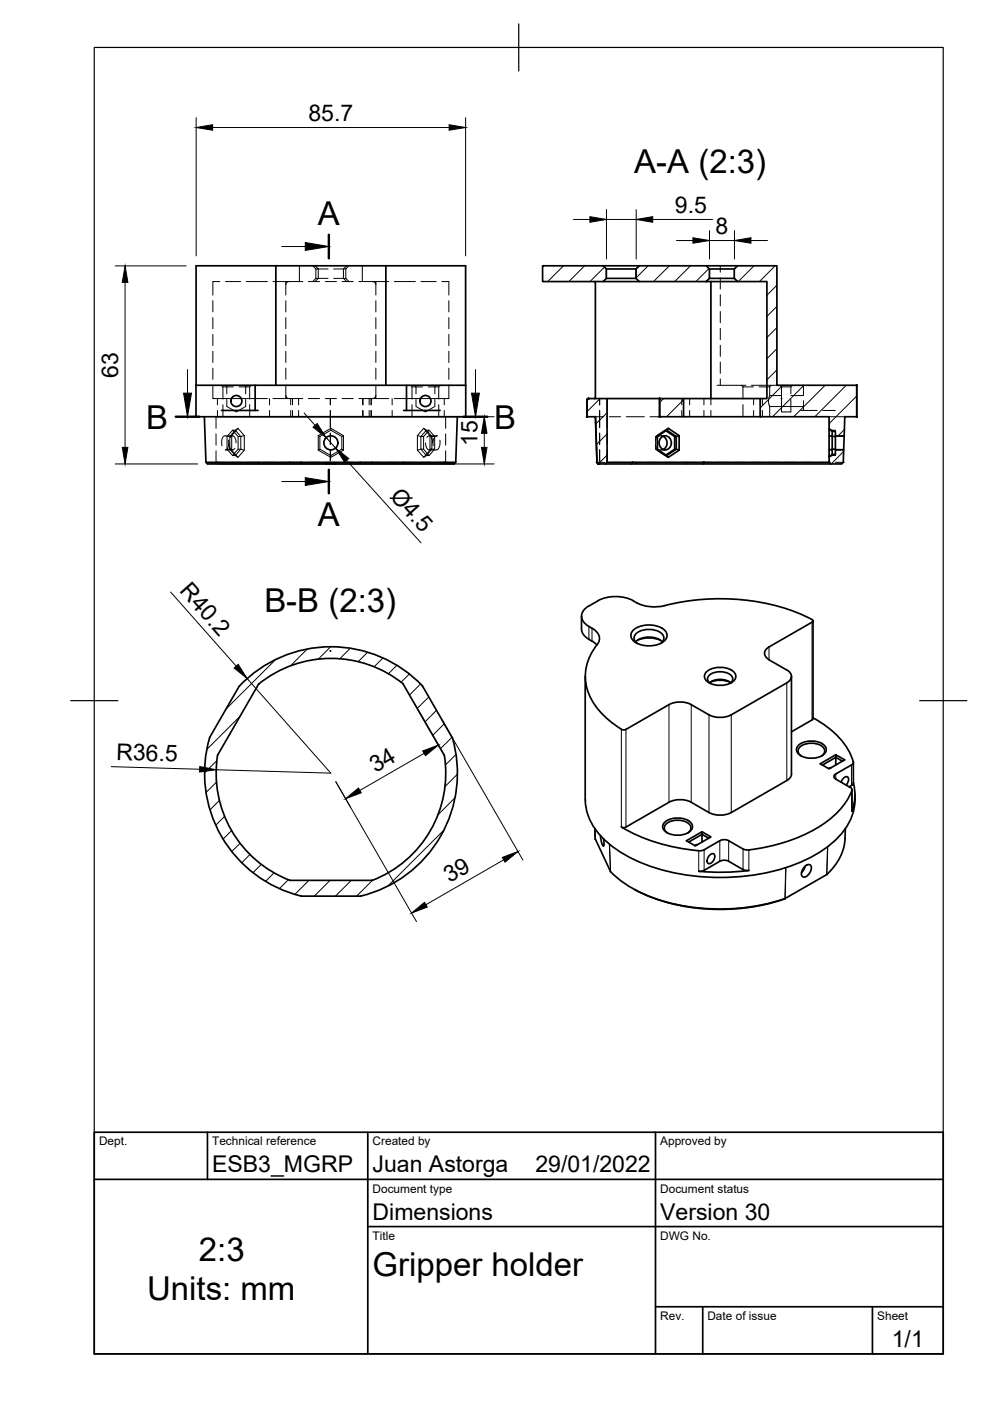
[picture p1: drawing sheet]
<svg xmlns="http://www.w3.org/2000/svg" width="210mm" height="297mm" viewBox="0 0 210 297" stroke-linecap="round" stroke-linejoin="round" font-family="sans-serif">
<!-- layer: Oculto -->
<g fill="none" stroke="#000" stroke-width=".21">
<path d="M46.6 59.7h-1.5v2.9M47.8 59.7h3.2M52.2 59.7h4.5M57.9 59.7h3.4M60.6 59.7v2.9M61.3 59.7l-.4 .1-.3 .6M61.3 59.7h2.9M63.5 56.4v3.3M65.4 59.7h2.4M66.3 56.4l.7 .6M66.8 56.4l.7 .6M67 59h.5"/>
<path d="M67 57h.5M67 59l-.7 .7M67 57v2M67.5 59h2.1M67.5 57h2.1M67.5 59l-.7 .7M67.5 57v2M69 59.7h2.3M70.7 59h2.1M70.7 57h2.1M72.5 59.7h2.4M72.8 59h.5"/>
<path d="M72.8 57h.5M72.8 59l.7 .7M72.8 57v2M73.3 59l.7 .7M73.3 57v2M73.5 56.4l-.7 .6M74 56.4l-.7 .6M76.1 59.7h2.9M76.8 56.4v3.3M79 59.7h3.4M79 59.7l.4 .1 .3 .6M79.7 59.7v2.9"/>
<path d="M83.6 59.7h4.5M89.3 59.7h3.2M93.7 59.7h1.5v2.9M127.9 56.4l.6 .6v2M128.5 57h.1M128.5 59h.1M128.5 59l-.6 .7M134.9 57h.1M134.9 59h.1M134.9 59l.7 .7M134.9 57v2M135.6 56.4l-.7 .6"/>
<path d="M149.7 56.4l.7 .6M150.4 57h.1M150.4 59h.1M150.4 57v2M150.4 59l-.7 .7M152.7 56.4v1.3M152.7 58.9v2.4M155.7 57h.1M155.7 59h.1M155.7 59l.7 .7M156.4 56.4l-.7 .6v2M45.1 63.8v2.3"/>
<path d="M45.1 67.3v2.4M45.1 70.9v2.4M45.1 74.5v2.4M45.1 78v2.4M60.6 63.8v2.3M60.6 67.3v2.4M60.6 70.9v2.4M60.6 74.5v2.4M60.6 78v2.4M79.7 63.8v2.3M79.7 67.3v2.4M79.7 70.9v2.4"/>
<path d="M79.7 74.5v2.4M79.7 78v2.4M95.2 63.8v2.3M95.2 67.3v2.4M95.2 70.9v2.4M95.2 74.5v2.4M95.2 78v2.4M152.7 62.5v2.4M152.7 66v2.4M152.7 69.6v2.4M152.7 73.2v2.4M152.7 76.8v2.3"/>
<path d="M44.7 98h.1M44.7 98l.3 .4M45.1 81.6v2.9h1M45.8 98h1.8M45.8 88.4v2.4M45.8 92v2.4M45.8 95.6v2.4M45.8 98l-.3 .4M46.1 98h.1M46.1 84.5h10.6M46.1 84.5v1.3M46.1 87v1.4"/>
<path d="M46.1 98l-.3 .4M46.9 81.7l.4 .3M47.3 82h.8M47.3 82v2.6M47.3 85.8v2.6M47.8 81.7l.3 .3M48.1 84.7v1.5l2 1.1 2-1.1v-1.5M48.1 82h1.4M48.1 82v1.5M48.1 95.2l1.2 1.4h.6l-1.2-1.4 .4 .2M48.1 92.5h.6v2.7h-.6zM48.4 93.3a1.68 1.68 0 0 1-.6 2.1h1.5"/>
<path d="M48.6 93.9a1.12 1.12 0 0 0 .9 1.5l.3-.4M48.8 98h2.4M48.8 92.7a.58 .58 0 0 1 .7-.3 .58 .58 0 0 1 .4 .7l.2 .8M49.1 92.4l-.4 .1 1.2-1.3h-.6l1.2 1.3M49.3 92.4h-1.6a1.64 1.64 0 0 0-.6 2.1M49.3 91.2l-1.2 1.3M50.5 90.8l1.3 1.6v3l-1.3 1.6-1.4-1.6v-3zM50.5 90.8l-.6 .4 1.2 1.3h-.6v2.7M50.7 82h1.4M51 98h.1M51 98l.3 .4M51.8 95.4l-.7-.2-1.2 1.4 .6 .4"/>
<path d="M51.8 92.4l-.7 .1v2.7h-.6l-1.2 1.4M52.1 82h.8M52.1 82v1.5M52.4 98h2.4M52.4 81.7l-.3 .3M52.9 85.8v2.6M53.3 81.7l-.4 .3v2.6M54.9 98l-.3 .4M56 98h2.4M57.1 84.5v1.3M57.1 87v1.4M57.9 84.5h2.7"/>
<path d="M59.5 98h2M60.6 83.8l.3 .6 .4 .1M60.6 84.5h.7M60.6 81.6v2.9M61.3 84.5h2.9M61.4 98h2.8M61.4 98v.4M61.6 84.5v1.3M61.6 87v1.4M62 84.5v1.3M62 87v1.4M63.3 84.5v1.3"/>
<path d="M63.3 87v1.4M65.4 98h2.4M65.4 84.5h2.4M67.5 92.4l2.6-1.6 2.7 1.6v3l-2.7 1.6-2.6-1.6zM67.5 92.4l.3 .1M67.8 95.2l-.3 .2M68.8 98.4h2.4M69 98h2.3M69 84.5h2.3M70 84.5v1.3M70 87v3.6M70 91.8v2.4"/>
<path d="M70 95.4v2.3l.1-2.3M70.1 84.5v1.3M70.1 87v3.6M70.1 91.8v2.4M70.1 91.2l2.4 1.3 .3-.1M70.1 91.2l-2.3 1.3v2.7l2.3 1.4M70.1 90.8v.4M70.1 96.6v.4M72.5 92.5v2.7l-2.4 1.4M72.5 95.2l.3 .2M72.5 98h2.4M72.5 84.5h2.4"/>
<path d="M76.1 98h2.8M76.1 84.5h2.9M76.9 84.5v1.3M76.9 87v1.4M77 84.5v1.3M77 87v1.4M78.3 84.5v1.3M78.3 87v1.4M78.7 84.5v1.3M78.7 87v1.4M78.8 98h.1M78.9 98v.4"/>
<path d="M78.9 98h1.9M79.7 83.8l-.3 .6-.4 .1M79.7 81.6v2.9h-.7M79.7 84.5h2.7M81.9 98h2.4M83.1 84.5v1.3M83.1 87v1.4M83.6 84.5h10.6M87 81.7l.4 .3M87.4 82h.8M87.4 82v2.6M87.4 85.8v2.6"/>
<path d="M87.9 81.7l.3 .3M87.9 98h-2.5l.3 .4M88.2 84.7v1.5l2 1.1 2-1.1v-1.5M88.2 82h1.4M88.2 82v1.5M88.5 95.4l.7-.2 1.2 1.4-.6 .4M88.5 92.4l.7 .1 1.2-1.3h.6l-1.2 1.3h-.6v2.7h.6v-2.7M89.1 98h2.4M89.3 98l-.3 .4M89.8 95.2l1.2 1.4h-.6l1.2-1.4-.4 .2M89.8 90.8l1.4 1.6v3l-1.4 1.6-1.3-1.6v-3zM89.8 90.8l.6 .4 1.2 1.3h.6v2.7"/>
<path d="M90.2 93.9a1.12 1.12 0 0 0 1 1.5l.3-.4M90.5 92.7a.58 .58 0 0 1 .7-.3 .58 .58 0 0 1 .4 .7l.1 .8M90.8 82h1.4M91 92.4h1.6a1.73 1.73 0 0 0-.8 2.1M91 91.2l1.2 1.3M91.2 92.4l.4 .1v2.7h.6l-1.2 1.4M92.2 82h.8M92.2 82v1.5M92.5 81.7l-.3 .3M92.6 98h1.9M93 82v2.6M93 85.8v2.6"/>
<path d="M93.3 93.3a1.79 1.79 0 0 1-.8 2.1h-1.5M93.4 81.7l-.4 .3M94.2 98h.1M94.2 84.5v1.3M94.2 87v1.4M94.2 98l.3 .4M94.5 88.4v2.4M94.5 92v2.4M94.5 95.6v2.4M94.5 98l.3 .4M95.2 81.6v2.9h-1M95.5 98h.1"/>
<path d="M95.6 98l-.4 .4M126.1 84.5h.1M126.3 88.4h1.7M126.6 98h1.7M126.9 98.3v.1M127.1 87v3.6zM127.1 84.5v1.3M127.1 91.8v2.4M127.1 95.4v2.3M128.7 95.4v2.6l-.3 .4M128.7 84.5v2.6M128.7 88.3v2.4"/>
<path d="M128.7 91.9v2.3M129.2 88.4h2.4M129.5 98h2.3M132.8 88.4h3.8M133 98h1.8M134.8 98l.2 .4M134.8 98h1.2M137.2 98h2.4M137.8 88.4h2M138.9 94.5a1.27 1.27 0 0 0 1.7 .8M139 95.2l2 1.4h.4M139.4 95.3v.1"/>
<path d="M139.4 92.4l-.1 2.8h-.3v-2.7M140.1 92.4h.9M140.1 95.4h.9M140.6 92.5a1.22 1.22 0 0 0-1.7 .8M140.8 98h2.4M141 91.2l.2 .1M141.2 96.5l-.2 .1M141.4 91.2h-.4l-2 1.3h.4M144.4 98h1.2M144.5 84.5v1.3M144.5 87v1.4M144.9 84.5v1.3"/>
<path d="M144.9 87v1.4M146.2 84.5v1.3M146.2 87v1.4M147.3 98h-1.7l.1 .4M148.5 98h2.4M149.2 84.5v1.3M149.2 87v1.4M150.7 84.5v1.3M150.7 87v1.4M152 81.7h6.1M152.1 98h2.4M152.7 80.3v1.4"/>
<path d="M155.7 98h2.4M157.2 81.7l.3 .3M157.5 82h2.3M157.5 82v2.6M157.5 85.8v2.6M159.2 98h2.4M159.3 81.7h5.4M159.8 84.5v1.3M159.8 87v1.4M161 82h2.2M161.2 84.5v1.3M161.2 87v1.4"/>
<path d="M161.6 84.5v1.3M161.6 87v1.4M162.8 98h2.4M163.2 83.9l-.3 .9 .3 1.4M163.2 86.2h7.1M163.2 82v1.9M163.2 86.2v2.2M163.2 83.9h2.5M163.5 81.7l-.3 .3M165.4 81.7l.3 .3h2l.3-.3M165.7 82v5.3h2v-2.6M166.4 98h2.4"/>
<path d="M167.7 82v1.5M167.7 83.9h2.6M169.8 87h.5M169.9 98h2.4M170.3 87h2.9M170.3 81.7v2.1M170.3 84.9v2.1M173.5 98h2.4M174.4 87h2.7M175.8 88.4h3.3M175.8 90.8l.6 .4M176.4 91.4v-.2h.7v.2"/>
<path d="M176.4 96.6l-.6 .4M176.4 96.4v.2M177.1 98h1.7M177.1 92.4h1.9M177.1 95.4h1.8M177.1 96.4v.2h-.7M178.8 98h.1"/>
</g>
<!-- layer: Visible -->
<g fill="none" stroke="#000" stroke-width=".36">
<path d="M58.5 56.4v25.3M81.8 56.4v25.3M115 56.4h12.9l.7 .6v2l-.7 .7h-12.9zM126.1 59.7v24.8M127.9 56.4h7.6M127.9 59.7h7.6M128.6 59h6.3M128.6 57h6.3M135 56.9l.5-.5h14.3l.6 .6v2l-.6 .7h-14.3l-.6-.7v-2zM149.8 56.4h6.6M149.8 59.7h6.6M150.4 57h5.3"/>
<path d="M150.4 59h5.3M150.7 59.7v24.8M155.9 56.9l.5-.5h8.3v25.3h17v6.7h-2.6l-.1 4.1h-1.9v-1.1h-.7l-.6-.3v-2.7h-14.6v-3.9h1.4v-24.8h-6.2l-.7-.7v-2zM41.6 81.7h57.1v6.7h-57.1v-32h57.1v25.3M43.3 88.4l.4 9.6 .3 .4h19.9v-.4h-20.2M47 87h7.7M54.1 81.7v5.3M63.9 98h.1M63.9 98h12.5l-.1 .4h-12.4M76.4 98h20.2M85.6 87h7.7M86.2 81.7v5.3"/>
<path d="M97 88.4l-.4 9.6-.3 .4h-20M124.5 84.7l.2-.2h4v13.5l-.3 .4h-1.5l-.3-.4-.3-9.6h-1.8zM124.8 84.5l-.3 .3v3.6M126.2 88.4l.4 9.6 .3 .3M126.9 98.3v.1M128.7 84.5h11.1v3.9M128.7 98h5.5l-.3 .4h-5.5M133.9 98.4h42.2M139.4 92.4l2.3-1.6 2.3 1.6v3l-2.3 1.6-2.3-1.6zM139.4 95.3l2 1.3 .3 .4M139.8 84.5h5.1v3.9h-5.1zM140.3 92.7a1.44 1.44 0 0 1 2 .6 1.44 1.44 0 0 1-.8 2 1.47 1.47 0 0 1-1.7-.8 1.47 1.47 0 0 1 .5-1.8z"/>
<path d="M140.6 92.5a1.58 1.58 0 0 1 0 2.8M141.2 91.3l1.8 1.2M141.4 91.2l-2 1.3M141.7 90.8l-.3 .4 2 1.3h-.4v2.7M144 95.4l-.6-.2-2 1.4M144 92.4l-.6 .1v2.7h-.4l-1.8 1.3M144.9 88.4h16.3M144.9 84.5h16.3M149.2 98h.1M149.2 98l-.1 .4M149.2 98h-15M149.3 98h26.5"/>
<path d="M175.8 98h.1M175.8 91.1v5.6M175.8 95.4l.6-.2v1.2M176.4 91.4v1.1l-.6-.1M177.1 95.3h1.8l-.1 2.7-.3 .4h-2.4l-.3-.4v-1.3l.6-.3h.7zM177.1 92.5v2.8M177.1 92.5h-.7v2.7h.7M179 92.5l-.1 2.8M181.7 81.7v6.7M70.1 138h-.1M123.3 130.6v2.8a2.67 2.67 0 0 0 1.6 2.1l.6 .4M124.9 128.5a2.31 2.31 0 0 0-1.6 2.1 2.31 2.31 0 0 0 1.6 2.2 2.98 2.98 0 0 1 2.2 2.8l-.2 .5a10.8 10.8 0 0 0-2.2 10.6 16.2 16.2 0 0 0 7.4 8l.6-.1"/>
<path d="M125.5 135.9l1.1 .8M126.7 127.4a8.4 8.4 0 0 1 7.6 0M126.7 127.4l-1.8 1.1M134.3 127.4a8.4 8.4 0 0 0 6.6 1M134.3 133.6a5.6 5.6 0 0 1 6.6 0 1.59 1.59 0 0 1-.6 2.7 5.8 5.8 0 0 1-6-.4 1.47 1.47 0 0 1 0-2.3zM134.8 136.1a4.5 4.5 0 0 1 5.6 0M135.1 135.8a6.1 6.1 0 0 1 5 0M135.1 136.4a1.35 1.35 0 0 1-.7-1.3 1.35 1.35 0 0 1 1-1.2 4.4 4.4 0 0 1 5.2 .8 1.27 1.27 0 0 1-.5 1.7M140.9 128.4a45.7 45.7 0 0 1 31.3 2.9l.2 .3-.2 .3-9.1 5.3a1.46 1.46 0 0 0-1 1.3 1.46 1.46 0 0 0 .9 1.4l3.8 2.1a1.43 1.43 0 0 1 1 1.4 1.43 1.43 0 0 1-1 1.4M172.4 131.6v20.8l-.2 .2-4.4 2.6M44.4 156.4l6.3-10.9a26.8 26.8 0 0 1 38.9 0l6.2 10.8a26.7 26.7 0 0 1-19.4 33.7h-12.6M44.5 156.4a26.8 26.8 0 0 0 19.3 33.6"/>
<path d="M54.8 145.1l-8.6 15a24.3 24.3 0 0 0 15.2 26.5M54.9 145h-.1M54.9 145a24.3 24.3 0 0 1 30.6 0M85.5 145.1l8.7 15a24.2 24.2 0 0 1-15.4 26.6l-17.4-.1M124.1 143.4v26.2M141.8 149.4l-9.1 5.3M141.8 149.4a5.2 5.2 0 0 1 4.8 0M149.9 142.4a4.6 4.6 0 0 1 5.9 .4 1.63 1.63 0 0 1-1.4 2.2 4.5 4.5 0 0 1-4.9-1 1.25 1.25 0 0 1 .4-1.6zM150.4 144.8a3.9 3.9 0 0 1 4.6 0M150.6 144.9a1.13 1.13 0 0 1-.6-1.1 1.13 1.13 0 0 1 .9-1 3.7 3.7 0 0 1 4.3 .7 1.05 1.05 0 0 1-.4 1.4M150.6 144.6l1.1-.3 1.3-.1 1.8 .4M166.8 144.8l-11.8 6.7a5.2 5.2 0 0 1-4.7 0l-3.7-2.1"/>
<path d="M167.8 143.4v20.7M169.3 158a4.4 4.4 0 0 1 5.7 .3 1.56 1.56 0 0 1-1.3 2.2 4.3 4.3 0 0 1-4.7-1 1.2 1.2 0 0 1 .3-1.5zM172.4 152.2a16.7 16.7 0 0 1 8.5 9.3M124.1 169.6a12.9 12.9 0 0 0 6.1 10.1 38.5 38.5 0 0 0 22.5 6.3 40.5 40.5 0 0 0 21-5.3 14.7 14.7 0 0 0 7.5-9.7l.1-1.4M126.1 175.7l.1 2.1M126.2 177.8l3.2 7a24.7 24.7 0 0 0 11.8 6.4 44.1 44.1 0 0 0 25.2-.7M126.2 177.8h.1M127.3 177.2l.2 1.3 .5 .9 .1-.3-.1-1.3M141 174.3a4.4 4.4 0 0 1 5.7 .4 1.56 1.56 0 0 1-1.4 2.1 4.3 4.3 0 0 1-4.6-.9 1.2 1.2 0 0 1 .3-1.6zM141.6 176.6a1.22 1.22 0 0 1-.8-1.2 1.22 1.22 0 0 1 .9-1.1 3.9 3.9 0 0 1 4.7 .8 1.18 1.18 0 0 1-.6 1.5M145.5 178.3l3.3-2 1.9 1.1-3.3 2zM146 178.5l2.8-1.6v1.6"/>
<path d="M147.9 179.1l-.6 .2M148.8 176.3v.6l1.5 .8M167.8 164.1l-.4 .9-.6 .5-11.8 6.8a5.3 5.3 0 0 1-4.7 0l-3.7-2.2a5.2 5.2 0 0 0-4.8 0l-9.1 5.3-.5 .1-.4-.2a37.6 37.6 0 0 0 17 5.1l.5-.2M169.9 160.3a1.22 1.22 0 0 1-.7-1.2 1.22 1.22 0 0 1 .9-1.1 3.9 3.9 0 0 1 4.6 .7 1.18 1.18 0 0 1-.6 1.6M174.4 162.2l2.8-1.6v1.6M176.2 162.8l-.5 .1M177.2 160l-3.3 1.9 1.9 1.1 3.3-1.9-1.9-1.1v.6l1.4 .8M178.3 165.8l.2-.3a.86 .86 0 0 1 1.3-.6 1.48 1.48 0 0 1-.4 1.5M179.2 175.7a11.7 11.7 0 0 1-3.9 9.7l-8.8 5.1M180.3 166.9l.2 .2 .1 .5M180.6 167.6a17.5 17.5 0 0 1-9.2 8.9 37.3 37.3 0 0 1-13.3 3.7l-.6-.2-3-1.8-.7-.2-1.2 .2-3.3 2M180.6 167.5v4.5"/>
<path d="M180.9 165.9a9.7 9.7 0 0 1-.3 6.1M180.9 161.6v4.4M180.9 161.5l-.1 .5-.3 .2-3.3 1.9-.4 .5 .4 .6 3.1 1.7M181 166a1.12 1.12 0 0 1-1 .8M181.3 168.5v1.1M134.5 188.6l.3 .1M134.8 188.7a41.6 41.6 0 0 0 29.7 2.5l1.9-.7M149.3 184.5l-1.2 .2a49.3 49.3 0 0 0 10.7-.1l-1-.1-3.3-1.9-.7-.2-1.2 .2-3.3 1.9M150.5 181.3a.6 .6 0 0 1 1-.1 1.46 1.46 0 0 1-1.3 1.9 1.33 1.33 0 0 1 .3-1.8zM170.5 184.3l-.5 .6M170.7 183.7a.76 .76 0 0 1 1.3 0 1.99 1.99 0 0 1-1.7 2.3 1.26 1.26 0 0 1 .1-2zM170.7 183.6l-.3 .7-.4 .6"/>
<circle cx="50.1" cy="85" r="1.17"/>
<circle cx="70.2" cy="93.9" r="1.49"/>
<circle cx="90.2" cy="85" r="1.17"/>
</g>
<!-- layer: Oculto -->
<g fill="#000" stroke="#000" stroke-width=".21">
<circle cx="46.1" cy="98" r=".08"/>
<circle cx="54.8" cy="98" r=".08"/>
<circle cx="61.4" cy="98" r=".08"/>
<circle cx="78.9" cy="98" r=".08"/>
<circle cx="85.5" cy="98" r=".08"/>
<circle cx="92.6" cy="92.4" r=".08"/>
<circle cx="94.2" cy="98" r=".08"/>
<circle cx="126.9" cy="98.3" r=".08"/>
<circle cx="127.1" cy="97.7" r=".08"/>
<circle cx="128.7" cy="98" r=".08"/>
<circle cx="165.7" cy="84.5" r=".08"/>
</g>
<!-- layer: Visible fina -->
<g fill="none" stroke="#000" stroke-width=".21">
<path d="M124.9 132.8v2.8M125.5 133.2v2.7M163 137.2v2.7M172.2 131.9v20.7M131.7 154.6v20.8M132.7 154.7v20.7M141.8 149.4v20.7M146.6 149.4v20.7M150.3 151.6v20.7M155 151.6v20.7M166.8 144.8v20.7M126.1 175.7l.1 2.2"/>
<path d="M129.2 179l.2 5.8M129.2 179l.3 5.8M152.6 178.3v4.3M154.5 178.3v4.3M175.5 179.5l-.2 5.9M177.2 164.1v1.1M180.5 162.2v4.3M180.6 167.6v4.4M148.1 180.4v4.3M149.3 180.2v4.3M157.5 180v4.4M158.8 180.2v4.4"/>
<path d="M166.6 184l-.2 6.5M166.6 183.9l-.1 6.6"/>
</g>
<!-- layer: Visible -->
<g fill="#000" stroke="#000" stroke-width=".21">
<circle cx="124.5" cy="88.4" r=".17"/>
<circle cx="124.8" cy="84.5" r=".17"/>
<circle cx="126.6" cy="98" r=".17"/>
<circle cx="126.9" cy="98.3" r=".17"/>
<circle cx="139.8" cy="88.4" r=".17"/>
<circle cx="139.8" cy="84.5" r=".17"/>
<circle cx="149.2" cy="98" r=".17"/>
<circle cx="181.7" cy="88.4" r=".17"/>
<circle cx="181.7" cy="81.7" r=".17"/>
</g>
<g fill="#000">
<circle cx="126.9" cy="98.3" r=".18"/>
<circle cx="126.9" cy="98.4" r=".18"/>
<circle cx="175.8" cy="98" r=".18"/>
</g>
<!-- layer: Border -->
<path d="M20 10.1h180v276.9h-180zM110 5.1v10M15 148.6h10M195 148.6h10" fill="none" stroke="#000" stroke-width=".25"/>
<!-- layer: TitleBlock -->
<path d="M20 240.1h180v46.9h-180zM20 250h180M44 240.1v9.9M78 240.1v46.9M139 240.1v46.9M78 260.1h122M139 277.1h61M149 277.1v9.9M185 277.1v9.9" fill="none" stroke="#000" stroke-width=".36"/>
<!-- layer: Dimensions -->
<g fill="none" stroke="#000" stroke-width=".21">
<path d="M41.6 24.9v29.4M45.1 27h50.1M98.7 24.9v29.4M24.4 56.4h15.1M26.5 59.9v35M121.6 46.5h3.5M128.6 44.4v10.5M128.6 46.5h6.3M134.9 44.4v10.5M138.4 46.5h12.7M143.4 51h3.5M150.4 48.9v6"/>
<path d="M150.4 51h5.3M155.7 48.9v6M159.2 51h3.5M24.4 98.4h17.5M45.4 88.4h59.4M46.1 98.4h58.7M64.5 87.6l2.3 2.6M69.2 92.8l2 2.2M73.5 97.6l15.8 17.5M102.7 91.9v3M36.2 125.5l13.9 15.7M52.4 143.9l17.7 20-24.3-.7"/>
<path d="M87.9 149.2l6.1 10.6M89.9 159.7l-13.6 7.9M93.7 152.7l17.2 29.7M23.6 162.5l18.7 .6M71.2 165.7l17.1 29.7M106.8 182.3l-16.5 9.5"/>
</g>
<g fill="#000" stroke="#000" stroke-width=".21">
<path d="M41.6 27l3.5-.6v1.2zM95.2 26.4l3.5 .6-3.5 .6zM26.5 56.4l.6 3.5h-1.2zM125.1 45.9l3.5 .6-3.5 .6zM134.9 46.5l3.5-.6v1.2zM146.9 50.4l3.5 .6-3.5 .6zM155.7 51l3.5-.6v1.2zM25.9 94.9h1.2l-.6 3.5zM66.4 90.6l.8-.8 2 3zM71.2 95l2.7 2.2-.8 .8zM102.7 88.4l.6 3.5h-1.2zM102.1 94.9h1.2l-.6 3.5z"/>
<path d="M49.6 141.6l.9-.7 1.9 3zM89.6 159.2l3.3-1.2-2.7 2.2zM42.4 162.5l3.4 .7-3.5 .5zM73.3 169.3l2.7-2.2 .6 1zM87.3 193.6l2.7-2.3 .6 1zM106.5 181.8l3.3-1.3-2.7 2.3z"/>
</g>
<!-- layer: Sombreado -->
<g fill="none" stroke="#000" stroke-width=".21">
<path d="M119.4 56.4l-3.3 3.3M123.9 56.4l-3.3 3.3M128.2 56.6l-3.1 3.1M137.4 56.4l-2.5 2.5M141.9 56.4l-3.3 3.3M146.4 56.4l-3.4 3.3M150.3 56.9l-2.7 2.8M159.9 56.4l-3.4 3.3M164.3 56.4l-3.3 3.3M164.7 60.5l-2.1 2.1M164.7 65l-2.1 2.1M164.7 69.5l-2.1 2.1"/>
<path d="M164.7 73.9l-2.1 2.2M164.7 78.4l-2.1 2.2M127.2 84.5l-2.7 2.8M128.7 87.5l-2.4 2.4M128.7 92l-2.3 2.3M128.7 96.5l-1.8 1.8M140.7 84.5l-.9 .9M144.9 84.8l-3.6 3.6M165.9 81.7l-4.7 4.8M170.5 81.7l-6.7 6.7M174.9 81.7l-6.6 6.7M178.9 95.7l-2.7 2.7"/>
<path d="M179 91.1l-1.3 1.4M179.4 81.7l-6.6 6.7M181.6 84l-5.8 5.8M58.4 139.8l-10.5 10.6M65.2 137.6l-3.6 3.5M70.1 137.1l-2.6 2.6M74.3 137.4l-2.2 2.3M77.9 138.3l-2 2M81.2 139.5l-1.9 1.9M50.9 151.9l-7.1 7M84.1 141.1l-1.8 1.8M86.8 142.9l-1.8 1.8"/>
<path d="M89.2 145l-2.4 2.4M90.9 147.8l-2.4 2.4M92.5 150.6l-2.4 2.5M94.2 153.5l-2.4 2.4M95.8 156.3l-2.4 2.4M96.7 160l-2.3 2.2M45.9 165.8l-2.2 2.2M46 161.3l-2.7 2.6M46.5 169.7l-2 2M47.6 173.1l-1.9 1.9M49.1 176.1l-1.8 1.8M50.9 178.8l-1.8 1.8"/>
<path d="M94.1 176.1l-11.8 11.7M96.4 169.2l-3.6 3.6M96.9 164.2l-2.6 2.6M53 181.2l-1.8 1.7M55.4 183.3l-1.8 1.7M58.1 185.1l-1.8 1.8M61.1 186.5l-1.9 1.9M65.5 186.7l-3 2.9M70 186.7l-3.3 3.3M74.5 186.7l-3.4 3.3M79 186.6l-3.4 3.4"/>
</g>
<!-- layer: Anotaciones -->
<path d="M69.7 49.8v5M37.3 88.4h4.9M69.7 99.6v5M98.3 88.4h5" fill="none" stroke="#000" stroke-width=".51"/>
<path d="M59.7 52.3h5M39.8 78.4v5M100.8 78.4v5M59.7 102.1h5" fill="none" stroke="#000" stroke-width=".21"/>
<path d="M64.7 51.4l5 .9-5 .8zM38.9 83.4h1.7l-.8 5zM100 83.4h1.6l-.8 5zM64.7 101.3l5 .8-5 .8z" fill="#000" stroke="#000" stroke-width=".21"/>
<g font-size="7">
<text x="134.5" y="36.6">A-A (2:3)</text>
<text x="67.4" y="47.8">A</text>
<text x="31" y="90.9">B</text>
<text x="104.8" y="90.9">B</text>
<text x="67.4" y="111.6">A</text>
<text x="56" y="129.8">B-B (2:3)</text>
<text x="42.2" y="267.3">2:3</text>
<text x="31.2" y="275.6">Units: mm</text>
<text x="79" y="270.6">Gripper holder</text>
</g>
<g font-size="4.9">
<text x="65.4" y="25.6">85.7</text>
<text x="143.1" y="45.1">9.5</text>
<text x="151.7" y="49.5">8</text>
<text x="25.1" y="80.1" transform="rotate(-90 25.1 80.1)">63</text>
<text x="101.2" y="94.6" transform="rotate(-90 101.2 94.6)">15</text>
<text x="82.5" y="105.3" transform="rotate(48 82.5 105.3)">Ø4.5</text>
<text x="37.9" y="125.3" transform="rotate(48 37.9 125.3)">R40.2</text>
<text x="24.6" y="161.1" transform="rotate(2 24.6 161.1)">R36.5</text>
<text x="79.6" y="164" transform="rotate(-30 79.6 164)">34</text>
<text x="95.3" y="187.2" transform="rotate(-30 95.3 187.2)">39</text>
<text x="45" y="248.5">ESB3_MGRP</text>
<text x="79" y="248.5">Juan Astorga</text>
<text x="113.5" y="248.5">29/01/2022</text>
<text x="79" y="258.6">Dimensions</text>
<text x="140" y="258.6">Version 30</text>
<text x="189.1" y="285.7">1/1</text>
</g>
<g font-size="2.5">
<text x="21" y="242.9">Dept.</text>
<text x="45" y="242.9">Technical reference</text>
<text x="79" y="242.9">Created by</text>
<text x="140" y="242.9">Approved by</text>
<text x="79" y="252.8">Document type</text>
<text x="140" y="252.8">Document status</text>
<text x="79" y="262.9">Title</text>
<text x="140" y="262.9">DWG No.</text>
<text x="140" y="279.9">Rev.</text>
<text x="150" y="279.9">Date of issue</text>
<text x="186" y="279.9">Sheet</text>
</g>
</svg>
